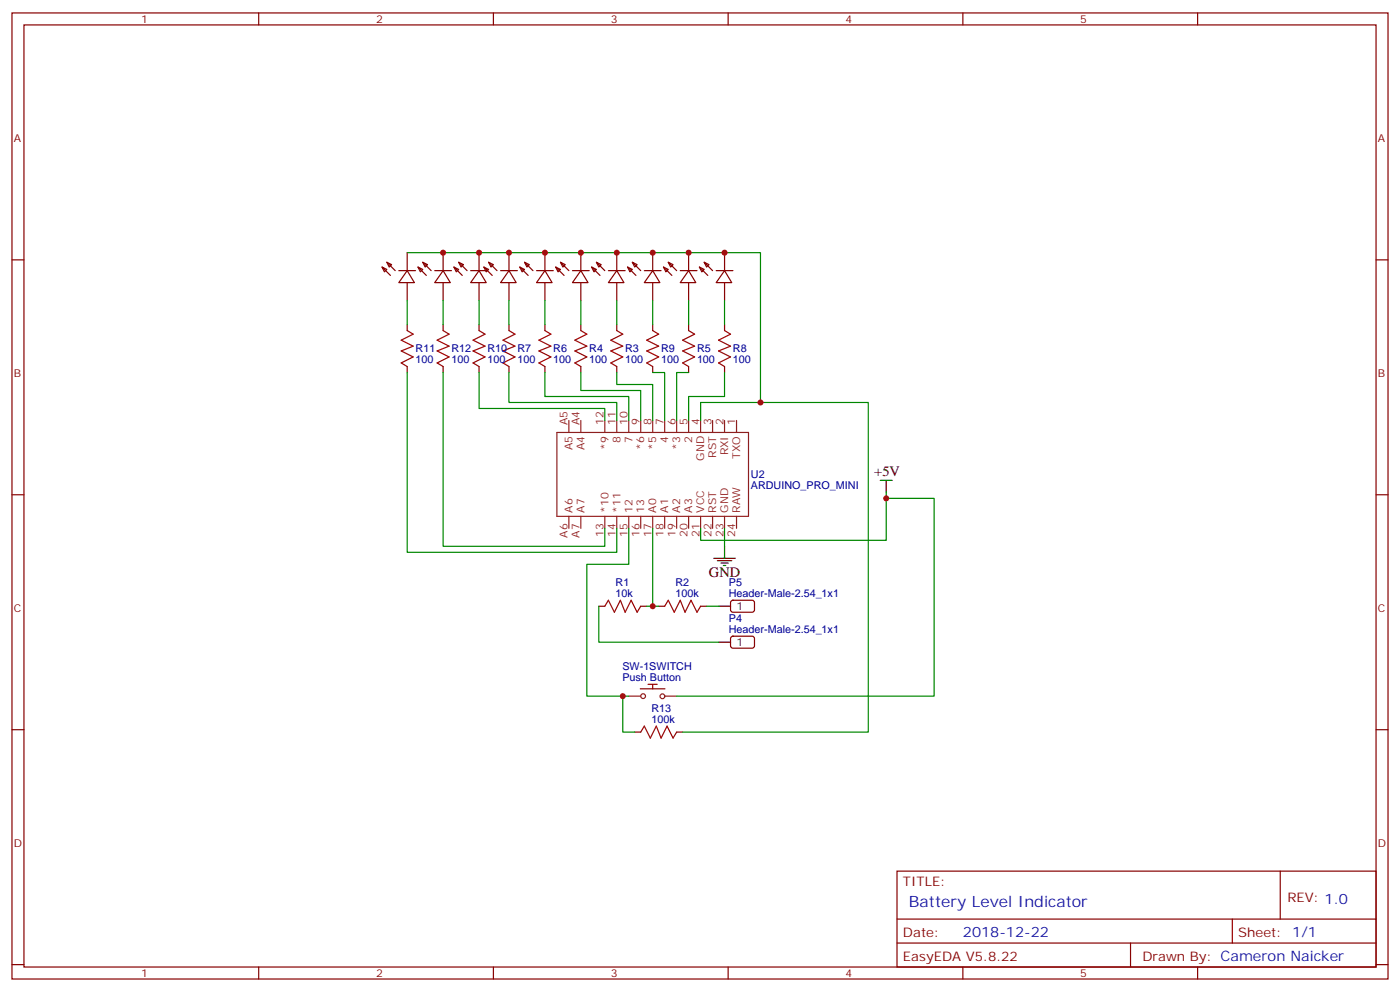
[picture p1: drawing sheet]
<svg xmlns="http://www.w3.org/2000/svg" width="412mm" height="292mm" viewBox="0 0 412 292" stroke-linecap="round" stroke-linejoin="round" font-family="sans-serif">
<g fill="none" stroke="#870000" stroke-width=".35">
<path d="M3.5 3.8h405.4v284.3h-405.4zM7.1 7.3h398.2v277.3h-398.2zM76.2 3.8v3.5M145.3 3.8v3.5M214.5 3.8v3.5M283.6 3.8v3.5M352.8 3.8v3.5M3.5 76.5h3.6M112.5 78.6l1.4 .7-.7 .7zM112.5 78.6l2.5 2.5M113.9 77.2l1.5 .7-.7 .7zM113.9 77.2l2.5 2.5"/>
<path d="M117.5 79.7h4.9M119.9 79.7l2.2 3.5h-4.6zM119.9 74.4v5.3M123.1 78.6l1.4 .7-.7 .7zM123.1 78.6l2.5 2.5M124.5 77.2l1.4 .7-.7 .7zM124.5 77.2l2.5 2.5M128.1 79.7h4.9M130.5 79.7l2.1 3.5h-4.5zM130.5 74.4v5.3M133.7 78.6l1.4 .7-.7 .7zM133.7 78.6l2.5 2.5"/>
<path d="M135.1 77.2l1.4 .7-.7 .7zM135.1 77.2l2.5 2.5M138.6 79.7h5M141.1 79.7l2.1 3.5h-4.6zM141.1 74.4v5.3M142.5 78.6l1.4 .7-.7 .7zM142.5 78.6l2.5 2.5M143.9 77.2l1.4 .7-.7 .7zM143.9 77.2l2.5 2.5M147.5 79.7h4.9M149.9 79.7l2.1 3.5h-4.5zM149.9 74.4v5.3"/>
<path d="M153.1 78.6l1.4 .7-.7 .7zM153.1 78.6l2.5 2.5M154.5 77.2l1.4 .7-.7 .7zM154.5 77.2l2.5 2.5M158 79.7h5M160.5 79.7l2.1 3.5h-4.6zM160.5 74.4v5.3M163.7 78.6l1.4 .7-.7 .7zM163.7 78.6l2.5 2.5M165.1 77.2l1.4 .7-.7 .7zM165.1 77.2l2.5 2.5M168.6 79.7h5"/>
<path d="M171.1 79.7l2.1 3.5h-4.6zM171.1 74.4v5.3M174.3 78.6l1.4 .7-.7 .7zM174.3 78.6l2.4 2.5M175.7 77.2l1.4 .7-.7 .7zM175.7 77.2l2.5 2.5M179.2 79.7h4.9M181.7 79.7l2.1 3.5h-4.6zM181.7 74.4v5.3M184.9 78.6l1.4 .7-.7 .7zM184.9 78.6l2.4 2.5M186.3 77.2l1.4 .7-.7 .7z"/>
<path d="M186.3 77.2l2.4 2.5M189.8 79.7h4.9M192.3 79.7l2.1 3.5h-4.6zM192.3 74.4v5.3M195.4 78.6l1.4 .7-.7 .7zM195.4 78.6l2.5 2.5M196.8 77.2l1.5 .7-.7 .7zM196.8 77.2l2.5 2.5M200.4 79.7h4.9M202.8 79.7l2.2 3.5h-4.6zM202.8 74.4v5.3M206 78.6l1.4 .7-.7 .7z"/>
<path d="M206 78.6l2.5 2.5M207.4 77.2l1.4 .7-.7 .7zM207.4 77.2l2.5 2.5M211 79.7h4.9M213.4 79.7l2.1 3.5h-4.5zM213.4 74.4v5.3M405.3 76.5h3.6M119.9 83.2v5.3M119.9 95.5v1.8M130.5 83.2v5.3M130.5 95.5v1.8M141.1 83.2v5.3"/>
<path d="M141.1 95.5v1.8M149.9 83.2v5.3M149.9 95.5v1.8M160.5 83.2v5.3M160.5 95.5v1.8M171.1 83.2v5.3M171.1 95.5v1.8M181.7 83.2v5.3M181.7 95.5v1.8M192.3 83.2v5.3M192.3 95.5v1.8M202.8 83.2v5.3"/>
<path d="M202.8 95.5v1.8M213.4 83.2v5.3M213.4 95.5v1.8M119.9 107.9v1.7M130.5 107.9v1.7M141.1 107.9v1.7M149.9 107.9v1.7M160.5 107.9v1.7M171.1 107.9v1.7M181.7 107.9v1.7M192.3 107.9v1.7M202.8 107.9v1.7"/>
<path d="M213.4 107.9v1.7M3.5 145.6h3.6M405.3 145.6h3.6M176.4 178.4h1.8M188.7 178.4h1.8M194 178.4h1.8M206.4 178.4h1.7M215.4 176.9l.5-.2h5.9l.4 .7v2.4l-.7 .4-5.9-.1-.4-.6v-2.1zM215.4 187.5l.5-.2h5.9l.4 .7v2.4l-.7 .4-5.9-.1-.4-.6v-2.1zM3.5 214.8h3.6M187 215.5h1.7M199.3 215.5h1.8"/>
<path d="M405.3 214.8h3.6M264.2 256.4h141.1v28.2h-141.1zM377.1 256.4v14.1M264.2 270.5h141.1M264.2 277.6h141.1M333 277.6v7M363 270.5v7.1M3.5 283.9h3.6M76.2 284.6v3.5M145.3 284.6v3.5M214.5 284.6v3.5M283.6 284.6v3.5"/>
<path d="M352.8 284.6v3.5M405.3 283.9h3.6"/>
</g>
<g fill="none" stroke="#a10000" stroke-width=".35">
<path d="M119.9 97.3l1.8 1.1-3.5 1.7 3.5 1.8-3.5 1.4 3.5 1.8-3.5 1.7 1.7 1.1M130.5 97.3l1.8 1.1-3.5 1.7 3.5 1.8-3.5 1.4 3.5 1.8-3.5 1.7 1.7 1.1M141.1 97.3l1.8 1.1-3.6 1.7 3.6 1.8-3.6 1.4 3.6 1.8-3.6 1.7 1.8 1.1M149.9 97.3l1.8 1.1-3.5 1.7 3.5 1.8-3.5 1.4 3.5 1.8-3.5 1.7 1.7 1.1M160.5 97.3l1.8 1.1-3.6 1.7 3.6 1.8-3.6 1.4 3.6 1.8-3.6 1.7 1.8 1.1M171.1 97.3l1.8 1.1-3.6 1.7 3.6 1.8-3.6 1.4 3.6 1.8-3.6 1.7 1.8 1.1M181.7 97.3l1.7 1.1-3.5 1.7 3.5 1.8-3.5 1.4 3.5 1.8-3.5 1.7 1.8 1.1M192.3 97.3l1.7 1.1-3.5 1.7 3.5 1.8-3.5 1.4 3.5 1.8-3.5 1.7 1.8 1.1M202.8 97.3l1.8 1.1-3.5 1.7 3.5 1.8-3.5 1.4 3.5 1.8-3.5 1.7 1.7 1.1M213.4 97.3l1.8 1.1-3.5 1.7 3.5 1.8-3.5 1.4 3.5 1.8-3.5 1.7 1.7 1.1M178.2 178.4l1-1.7 1.8 3.5 1.7-3.5 1.4 3.5 1.8-3.5 1.8 3.5 1-1.8M195.8 178.4l1-1.7 1.8 3.5 1.8-3.5 1.4 3.5 1.8-3.5 1.7 3.5 1.1-1.8"/>
<path d="M188.7 215.5l1.1-1.8 1.8 3.5 1.7-3.5 1.4 3.5 1.8-3.5 1.8 3.5 1-1.7"/>
</g>
<g fill="none" stroke="#8c2424" stroke-width=".35">
<path d="M164 127.3h56.5v24.7h-56.5zM167.6 123.8v3.5M171.1 123.8v3.5M178.2 123.8v3.5M181.7 123.8v3.5M185.2 123.8v3.5M188.7 123.8v3.5M192.3 123.8v3.5M195.8 123.8v3.5M199.3 123.8v3.5M202.8 123.8v3.5M206.4 123.8v3.5"/>
<path d="M209.9 123.8v3.5M213.4 123.8v3.5M217 123.8v3.5M167.6 152v3.5M171.1 152v3.5M178.2 152v3.5M181.7 152v3.5M185.2 152v3.5M188.7 152v3.5M192.3 152v3.5M195.8 152v3.5M199.3 152v3.5"/>
<path d="M202.8 152v3.5M206.4 152v3.5M209.9 152v3.5M213.4 152v3.5M217 152v3.5M185.2 204.9h3.5M195.8 204.9h3.5"/>
<circle cx="189.4" cy="204.9" r=".71"/>
<circle cx="195.1" cy="204.9" r=".71"/>
</g>
<path d="M259.3 141.4h3.5M261.1 141.4v3.5M210.3 164.3h6.3M211.3 165h4.2M211.7 178.4h3.5M212.4 165.7h2.1M213.1 166.4h.7M213.4 160.8v3.5M211.7 189h3.5" fill="none" stroke="#000" stroke-width=".35"/>
<path d="M188.6 202.7h7.3M190.9 201.4h2.7M192.3 201.5v1.3" fill="none" stroke="#900" stroke-width=".35"/>
<g fill="none" stroke="#008700" stroke-width=".35">
<path d="M119.9 74.4h104.1v44.1h-17.6v5.3M119.9 88.5v7M130.5 88.5v7M141.1 88.5v7M149.9 88.5v7M160.5 88.5v7M171.1 88.5v7M181.7 88.5v7M192.3 88.5v7M202.8 88.5v7M213.4 88.5v7M119.9 109.6v53h61.8v-7.1"/>
<path d="M130.5 109.6v51.2h47.7v-5.3M141.1 109.6v10.6h37.1v3.6M149.9 109.6v8.9h31.8v5.3M160.5 109.6v7.1h24.7v7.1M171.1 109.6v5.3h17.6v8.9M181.7 109.6v3.6h10.6v10.6M192.3 109.6h3.5v14.2M202.8 109.6h-3.5v14.2M213.4 109.6v7.1h-10.6v7.1M224 118.5h31.8v97h-54.7M185.2 155.5v10.6h-12.3v38.8h12.3M192.3 155.5v22.9"/>
<path d="M213.4 155.5v5.3M261.1 144.9v14.1h-54.7v-3.5M261.1 146.7h14.1v58.2h-75.9M176.4 178.4v10.6h35.3M190.5 178.4h3.5M208.1 178.4h3.6M183.4 204.9v10.6h3.6"/>
</g>
<g fill="#c00">
<circle cx="181.7" cy="74.4" r=".88"/>
<circle cx="192.3" cy="74.4" r=".88"/>
<circle cx="202.8" cy="74.4" r=".88"/>
<circle cx="160.5" cy="74.4" r=".88"/>
<circle cx="171.1" cy="74.4" r=".88"/>
<circle cx="130.5" cy="74.4" r=".88"/>
<circle cx="149.9" cy="74.4" r=".88"/>
<circle cx="141.1" cy="74.4" r=".88"/>
<circle cx="213.4" cy="74.4" r=".88"/>
<circle cx="224" cy="118.5" r=".88"/>
<circle cx="183.4" cy="204.9" r=".88"/>
<circle cx="192.3" cy="178.4" r=".88"/>
<circle cx="261.1" cy="146.7" r=".88"/>
</g>
<text font-size="4.6" fill="#00f" x="267.8" y="267">Battery Level Indicator</text>
<g font-size="4.2">
<text x="257.5" y="140.2">+5V</text>
<text x="208.8" y="170">GND</text>
</g>
<text font-size="4.2" fill="#00f" x="283.6" y="275.8">2018-12-22</text>
<g font-size="3.9" fill="#800">
<text x="266" y="260.6">TITLE:</text>
<text x="379.2" y="265.6">REV: 1.0</text>
<text x="266" y="275.8">Date:</text>
<text x="364.8" y="275.8">Sheet: 1/1</text>
<text x="266" y="282.9">EasyEDA V5.8.22</text>
<text x="336.5" y="282.9">Drawn By: Cameron Naicker</text>
</g>
<g font-size="3.2" fill="#800">
<text x="41.6" y="6.8">1</text>
<text x="110.8" y="6.8">2</text>
<text x="179.9" y="6.8">3</text>
<text x="249.1" y="6.8">4</text>
<text x="318.2" y="6.8">5</text>
<text x="4.1" y="41.9">A</text>
<text x="405.9" y="41.9">A</text>
<text x="4.1" y="111.1">B</text>
<text x="405.9" y="111.1">B</text>
<text x="4.1" y="180.2">C</text>
<text x="405.9" y="180.2">C</text>
<text x="4.1" y="249.3">D</text>
<text x="405.9" y="249.3">D</text>
<text x="41.6" y="287.6">1</text>
<text x="110.8" y="287.6">2</text>
<text x="179.9" y="287.6">3</text>
<text x="249.1" y="287.6">4</text>
<text x="318.2" y="287.6">5</text>
</g>
<g font-size="3.2" fill="#000080">
<text x="122.4" y="106.9">100</text>
<text x="122.4" y="103.7">R11</text>
<text x="133" y="106.9">100</text>
<text x="133" y="103.7">R12</text>
<text x="143.6" y="106.9">100</text>
<text x="143.6" y="103.7">R10</text>
<text x="152.4" y="106.9">100</text>
<text x="152.4" y="103.7">R7</text>
<text x="163" y="106.9">100</text>
<text x="163" y="103.7">R6</text>
<text x="173.6" y="106.9">100</text>
<text x="173.6" y="103.7">R4</text>
<text x="184.1" y="106.9">100</text>
<text x="184.2" y="103.7">R3</text>
<text x="194.7" y="106.9">100</text>
<text x="194.7" y="103.7">R9</text>
<text x="205.3" y="106.9">100</text>
<text x="205.3" y="103.7">R5</text>
<text x="215.9" y="106.9">100</text>
<text x="215.9" y="103.7">R8</text>
<text x="221.2" y="144">ARDUINO_PRO_MINI</text>
<text x="221.2" y="140.8">U2</text>
<text x="181.3" y="172.4">R1</text>
<text x="199" y="172.4">R2</text>
<text x="214.7" y="172.5">P5</text>
<text x="181.3" y="175.6">10k</text>
<text x="199" y="175.6">100k</text>
<text x="214.7" y="175.6">Header-Male-2.54_1x1</text>
<text x="214.7" y="183.1">P4</text>
<text x="214.7" y="186.2">Header-Male-2.54_1x1</text>
<text x="183.3" y="197.2">SW-1SWITCH</text>
<text x="183.3" y="200.3">Push Button</text>
<text x="191.9" y="209.5">R13</text>
<text x="191.9" y="212.7">100k</text>
</g>
<g font-size="3.2" fill="#8d2323">
<text x="167.2" y="125.2" transform="rotate(-90 167.2 125.2)">A5</text>
<text x="170.7" y="125.2" transform="rotate(-90 170.7 125.2)">A4</text>
<text x="177.8" y="125.2" transform="rotate(-90 177.8 125.2)">12</text>
<text x="181.3" y="125.2" transform="rotate(-90 181.3 125.2)">11</text>
<text x="184.9" y="125.2" transform="rotate(-90 184.9 125.2)">10</text>
<text x="188.4" y="125.2" transform="rotate(-90 188.4 125.2)">9</text>
<text x="191.9" y="125.2" transform="rotate(-90 191.9 125.2)">8</text>
<text x="195.4" y="125.2" transform="rotate(-90 195.4 125.2)">7</text>
<text x="199" y="125.2" transform="rotate(-90 199 125.2)">6</text>
<text x="202.5" y="125.2" transform="rotate(-90 202.5 125.2)">5</text>
<text x="206" y="125.2" transform="rotate(-90 206 125.2)">4</text>
<text x="209.5" y="125.2" transform="rotate(-90 209.5 125.2)">3</text>
<text x="213.1" y="125.2" transform="rotate(-90 213.1 125.2)">2</text>
<text x="216.6" y="125.2" transform="rotate(-90 216.6 125.2)">1</text>
<text x="182.7" y="130.4" transform="rotate(-90 182.7 130.4)">8</text>
<text x="186.3" y="130.4" transform="rotate(-90 186.3 130.4)">7</text>
<text x="196.8" y="130.4" transform="rotate(-90 196.8 130.4)">4</text>
<text x="203.9" y="130.4" transform="rotate(-90 203.9 130.4)">2</text>
<text x="168.6" y="132.5" transform="rotate(-90 168.6 132.5)">A5</text>
<text x="172.2" y="132.5" transform="rotate(-90 172.2 132.5)">A4</text>
<text x="179.2" y="132.4" transform="rotate(-90 179.2 132.4)">*9</text>
<text x="189.8" y="132.4" transform="rotate(-90 189.8 132.4)">*6</text>
<text x="193.3" y="132.4" transform="rotate(-90 193.3 132.4)">*5</text>
<text x="200.4" y="132.4" transform="rotate(-90 200.4 132.4)">*3</text>
<text x="207.4" y="135.6" transform="rotate(-90 207.4 135.6)">GND</text>
<text x="211" y="134.7" transform="rotate(-90 211 134.7)">RST</text>
<text x="214.5" y="134.1" transform="rotate(-90 214.5 134.1)">RXI</text>
<text x="218" y="135" transform="rotate(-90 218 135)">TXO</text>
<text x="168.6" y="150.9" transform="rotate(-90 168.6 150.9)">A6</text>
<text x="172.2" y="150.9" transform="rotate(-90 172.2 150.9)">A7</text>
<text x="179.2" y="150.9" transform="rotate(-90 179.2 150.9)">*10</text>
<text x="182.7" y="150.9" transform="rotate(-90 182.7 150.9)">*11</text>
<text x="186.3" y="150.9" transform="rotate(-90 186.3 150.9)">12</text>
<text x="189.8" y="150.9" transform="rotate(-90 189.8 150.9)">13</text>
<text x="193.3" y="150.9" transform="rotate(-90 193.3 150.9)">A0</text>
<text x="196.8" y="150.9" transform="rotate(-90 196.8 150.9)">A1</text>
<text x="200.4" y="150.9" transform="rotate(-90 200.4 150.9)">A2</text>
<text x="203.9" y="150.9" transform="rotate(-90 203.9 150.9)">A3</text>
<text x="207.4" y="150.9" transform="rotate(-90 207.4 150.9)">VCC</text>
<text x="211" y="150.9" transform="rotate(-90 211 150.9)">RST</text>
<text x="214.5" y="150.9" transform="rotate(-90 214.5 150.9)">GND</text>
<text x="218" y="150.9" transform="rotate(-90 218 150.9)">RAW</text>
<text x="167.2" y="158.3" transform="rotate(-90 167.2 158.3)">A6</text>
<text x="170.7" y="158.3" transform="rotate(-90 170.7 158.3)">A7</text>
<text x="177.8" y="158.1" transform="rotate(-90 177.8 158.1)">13</text>
<text x="181.3" y="158.1" transform="rotate(-90 181.3 158.1)">14</text>
<text x="184.9" y="158.1" transform="rotate(-90 184.9 158.1)">15</text>
<text x="188.4" y="158.1" transform="rotate(-90 188.4 158.1)">16</text>
<text x="191.9" y="158.1" transform="rotate(-90 191.9 158.1)">17</text>
<text x="195.4" y="158.1" transform="rotate(-90 195.4 158.1)">18</text>
<text x="199" y="158.1" transform="rotate(-90 199 158.1)">19</text>
<text x="202.5" y="158.1" transform="rotate(-90 202.5 158.1)">20</text>
<text x="206" y="158.1" transform="rotate(-90 206 158.1)">21</text>
<text x="209.5" y="158.1" transform="rotate(-90 209.5 158.1)">22</text>
<text x="213.1" y="158.1" transform="rotate(-90 213.1 158.1)">23</text>
<text x="216.6" y="158.1" transform="rotate(-90 216.6 158.1)">24</text>
</g>
<g font-size="3.2">
<text x="217" y="179.5">1</text>
<text x="217" y="190.1">1</text>
</g>
</svg>
